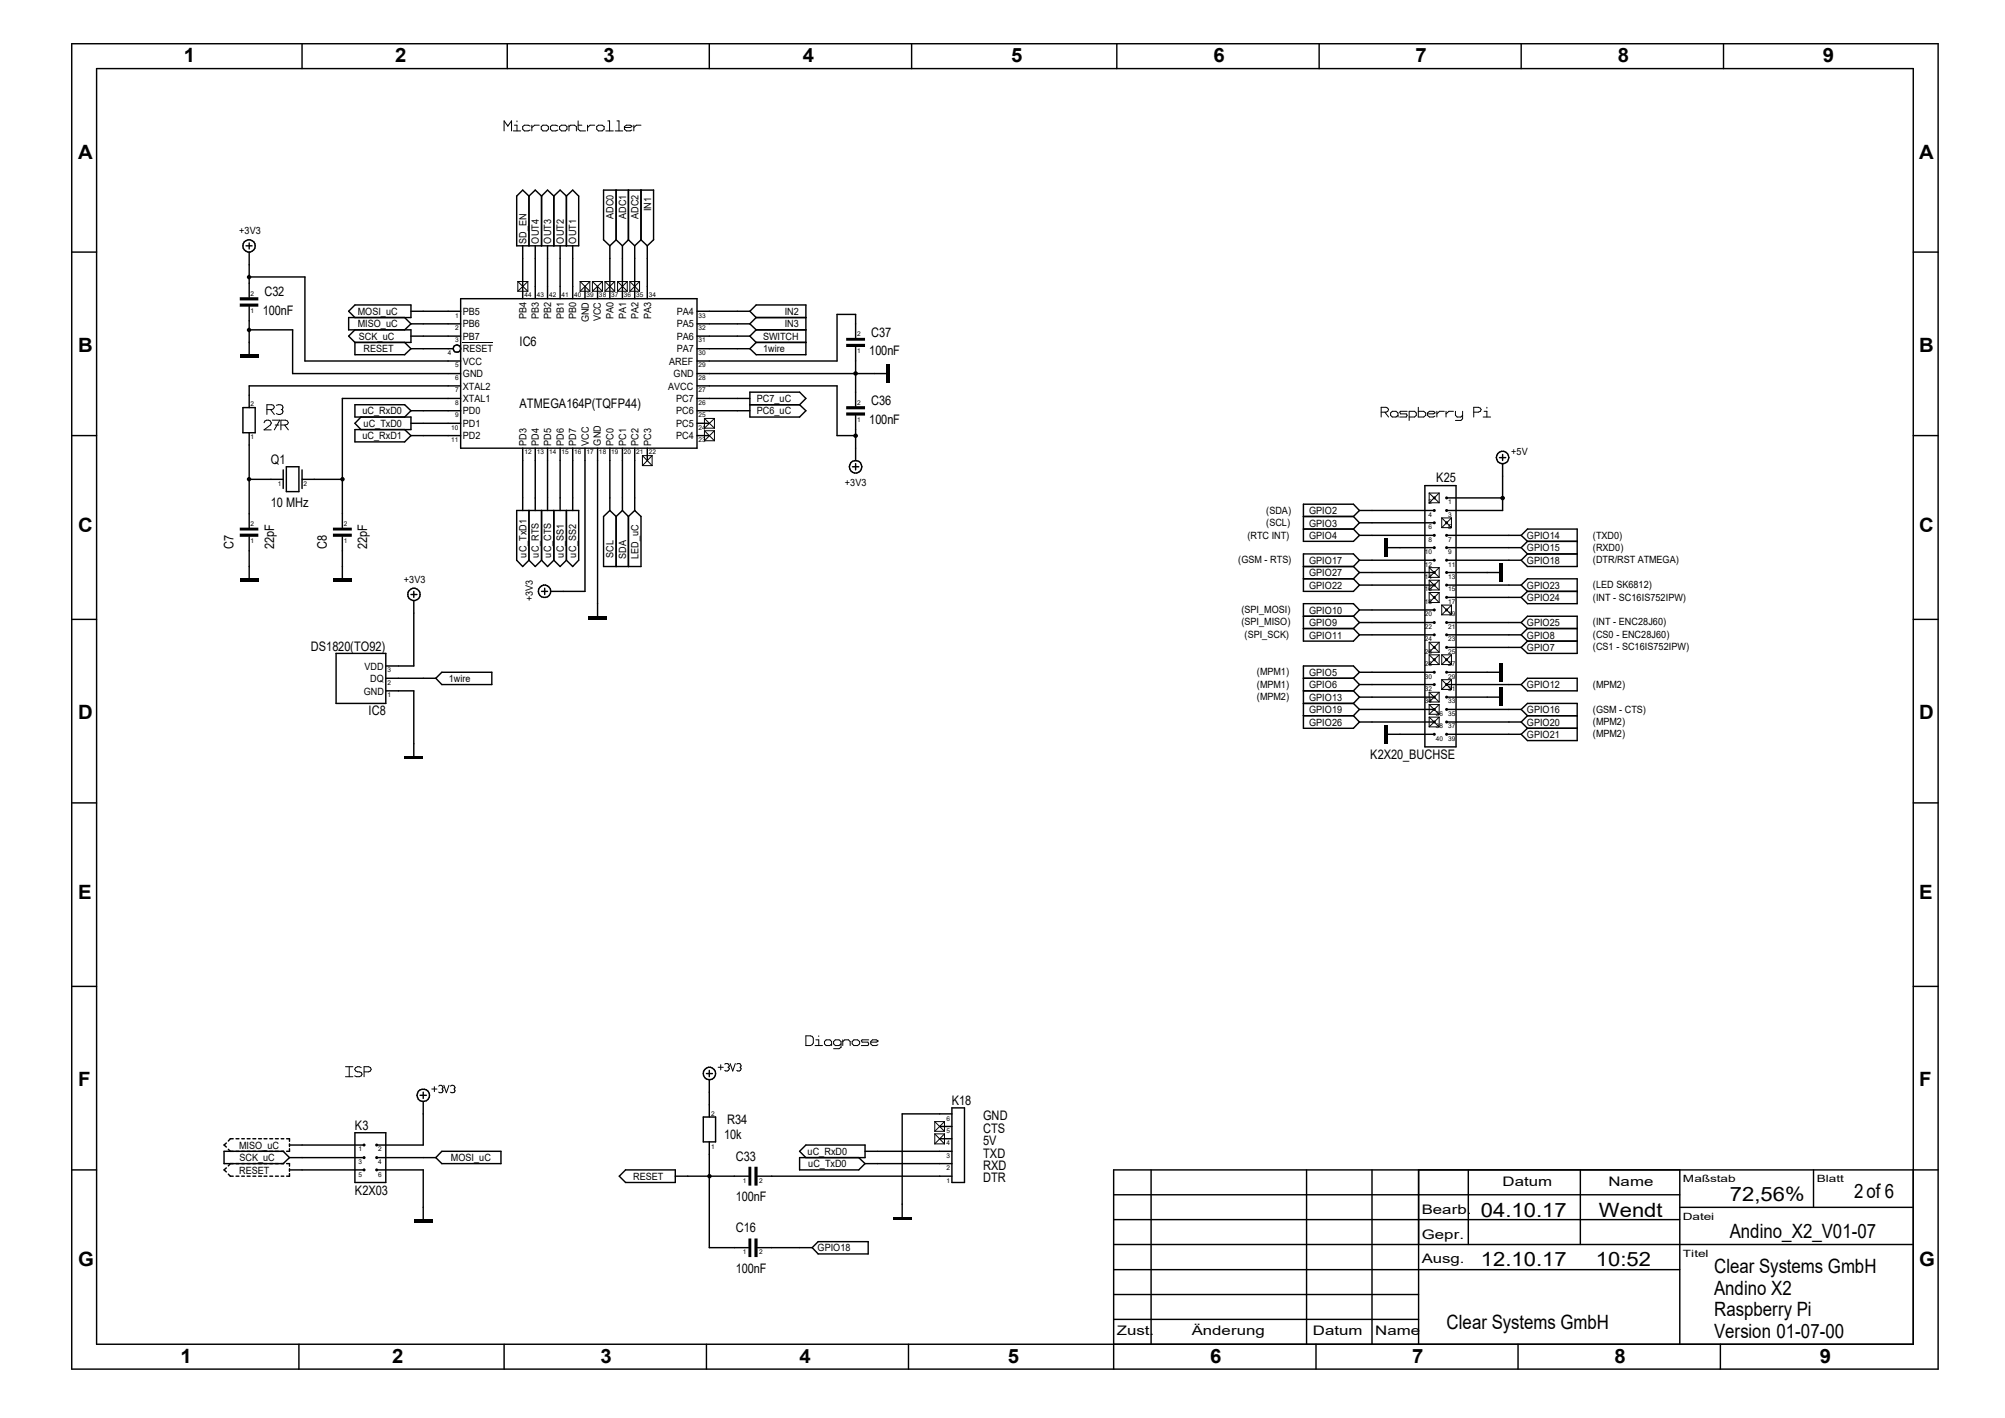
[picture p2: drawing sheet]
<svg xmlns="http://www.w3.org/2000/svg" width="297mm" height="210mm" viewBox="0 0 297 210" stroke-linecap="round" stroke-linejoin="round" font-family="sans-serif">
<g fill="none" stroke="#000" stroke-width=".15">
<path d="M75.2 18.7l-.5-.8v1.5M75.2 18.5v.2M75.2 18.7l.6-.8v1.5M76 19.4h1.1M76.2 18.5h.4v.9M76.6 17.9v.1M78.5 18.7l-.3-.2h-.5l-.3 .3v.3l.3 .3h.5l.3-.1M78.8 18.5v.9M79.9 18.5h-.7l-.4 .4M80.2 18.8l.2-.3h.6l.2 .3v.3l-.2 .3h-.6l-.2-.3zM82.6 18.7l-.3-.2h-.5l-.3 .3v.3l.3 .3h.5l.3-.1M82.9 18.8l.3-.3h.5l.3 .3v.3l-.3 .3h-.5l-.3-.3z"/>
<path d="M84.3 18.8l.2-.3h.6l.3 .3v.6M84.3 18.5v.9M85.6 17.9v1.2l.3 .3h.8M85.6 18.5h.6M87 18.5v.9M88.1 18.5h-.7l-.4 .4M88.4 18.8l.2-.3h.6l.3 .3v.3l-.3 .3h-.6l-.2-.3zM89.7 19.4h1.1M90 17.9h.3v1.5M91.1 19.4h1.1M91.4 17.9h.3v1.5M92.5 18.9h.8l.3-.1-.3-.3h-.5l-.3 .3v.3l.3 .3h.5l.3-.1"/>
<path d="M93.9 18.5v.9M95 18.5h-.7l-.4 .4M68.6 50.8h4.4M76.7 43.1h1.5M76.7 41.7h1.5M76.7 41.7l1.5 1.4M76.7 41.7v1.4M78.2 41.7l-1.5 1.4M78.2 41.7v1.4M85.9 43.1h1.5M85.9 41.7h1.5M85.9 41.7l1.5 1.4"/>
<path d="M85.9 41.7v1.4M87.4 41.7l-1.5 1.4M87.4 41.7v1.4M87.8 41.7l1.4 1.4M87.8 43.1h1.4M87.8 41.7v1.4M87.8 41.7h1.4M89.2 41.7l-1.4 1.4M89.2 41.7v1.4M89.6 43.1h1.5M89.6 41.7h1.5M89.6 41.7l1.5 1.4"/>
<path d="M89.6 41.7v1.4M91.1 41.7l-1.5 1.4M91.1 41.7v1.4M91.5 43.1h1.4M91.5 41.7h1.4M91.5 41.7l1.4 1.4M91.5 41.7v1.4M92.9 41.7l-1.4 1.4M92.9 41.7v1.4M93.3 43.1h1.4M93.3 41.7h1.4M93.3 41.7l1.4 1.4"/>
<path d="M93.3 41.7v1.4M94.7 41.7l-1.4 1.4M94.7 41.7v1.4M39.1 62.6a.54 .54 0 0 1 .6-.4 .54 .54 0 0 1 .5 .5l-.2 .2-.9 .8h1.1M39.5 60.7h.8l.2-.2 .1-.2-.1-.3-.2-.1h-.8v1.5M40.1 60.7l.5 .7M40.3 62.2h1.1l-.8 1.5M40.8 62.9h.5M40.9 60a.68 .68 0 0 1 1 .3l-.1 .4M41.6 62.9h.7l.3-.1 .1-.2-.1-.2-.3-.2h-.7v1.5M41.7 60.7h.1M41.8 60.7l.1 .3a.61 .61 0 0 1-1 .3"/>
<path d="M42.2 62.9l.5 .8M95.2 67.5l1.4 1.5M95.2 69h1.4M95.2 67.5v1.5M95.2 67.5h1.4M96.6 67.5l-1.4 1.5M96.6 67.5v1.5M104.4 63.8l1.4 1.5M104.4 65.3h1.4M104.4 62v1.4M104.4 63.8v1.5M104.4 63.8h1.4"/>
<path d="M104.4 62l1.4 1.4M104.4 63.4h1.4M104.4 62h1.4M105.8 63.8l-1.4 1.5M105.8 62v1.4M105.8 63.8v1.5M105.8 62l-1.4 1.4M204.6 61h.7l.3-.1 .1-.2-.4-.4h-.7v1.5M205.1 61l.6 .8M207.1 61.5l-.3 .3h-.6l-.2-.3v-.3l.2-.3h.6l.3 .3v.6M208.4 60.9h-.9l-.2 .1 .2 .3h.8l.1 .2-.1 .3h-1M208.7 61.8h.8l.3-.3v-.3l-.3-.3h-.8v1.4"/>
<path d="M210.1 60.3v1.5h.8l.3-.3v-.3l-.3-.3h-.8M211.5 61.3h.8l.3-.1v-.2l-.3-.1h-.5l-.3 .3v.3l.3 .3h.5l.3-.2M211.7 73v1.5M211.7 73l1.5 1.5M211.7 74.5h1.5M211.7 73h1.5M212.9 60.9v.9M213.2 73v1.5M213.2 73l-1.5 1.5M213.6 76.7v1.4M213.6 76.7l1.4 1.4M213.6 78.1h1.4"/>
<path d="M213.6 76.7h1.4M214 60.9h-.8l-.3 .4M214.2 60.9v.9M215 76.7v1.4M215 76.7l-1.4 1.4M215.3 60.9h-.7l-.4 .4M215.6 60.9v.6l.3 .3h.5l.3-.3M216.7 60.9v1.1l-.3 .3h-.8M218.3 61h.7l.3-.1 .1-.2-.1-.2-.3-.2h-.7v1.5M219.7 61.8h1.1M219.8 60.9h.5v.9M220.3 60.3v.2"/>
<path d="M211.7 97l1.5 1.4M211.7 98.4h1.5M211.7 84.1v1.4M211.7 85.9v1.5M211.7 87.8v1.4M211.7 95.1v1.5M211.7 97v1.4M211.7 97h1.5M211.7 95.1l1.5 1.5M211.7 96.6h1.5M211.7 95.1h1.5M211.7 87.8l1.5 1.4"/>
<path d="M211.7 89.2h1.5M211.7 87.8h1.5M211.7 84.1l1.5 1.4M211.7 85.5h1.5M211.7 84.1h1.5M211.7 85.9l1.5 1.5M211.7 87.4h1.5M211.7 85.9h1.5M213.2 97l-1.5 1.4M213.2 84.1v1.4M213.2 85.9v1.5M213.2 87.8v1.4"/>
<path d="M213.2 95.1v1.5M213.2 97v1.4M213.2 95.1l-1.5 1.5M213.2 87.8l-1.5 1.4M213.2 84.1l-1.5 1.4M213.2 85.9l-1.5 1.5M213.6 98.4h1.4M213.6 97h1.4M213.6 97l1.4 1.4M213.6 89.6v1.5M213.6 97v1.4M213.6 89.6l1.4 1.5"/>
<path d="M213.6 91.1h1.4M213.6 89.6h1.4M215 97l-1.4 1.4M215 89.6v1.5M215 97v1.4M215 89.6l-1.4 1.5M211.7 102.5v1.5M211.7 104.4v1.4M211.7 106.2v1.5M211.7 102.5l1.5 1.5M211.7 104h1.5M211.7 102.5h1.5"/>
<path d="M211.7 104.4l1.5 1.4M211.7 105.8h1.5M211.7 104.4h1.5M211.7 106.2l1.5 1.5M211.7 107.7h1.5M211.7 106.2h1.5M213.2 102.5v1.5M213.2 104.4v1.4M213.2 106.2v1.5M213.2 102.5l-1.5 1.5M213.2 104.4l-1.5 1.4M213.2 106.2l-1.5 1.5"/>
<path d="M213.6 100.7v1.4M213.6 100.7l1.4 1.4M213.6 102.1h1.4M213.6 100.7h1.4M215 100.7v1.4M215 100.7l-1.4 1.4M51.2 159.5h1.1M51.2 158h1.1M51.7 158v1.5M53.5 158.1a.61 .61 0 0 0-1 .3l.2 .2 .3 .1 .5 .1 .1 .3a.71 .71 0 0 1-1.1 .2M53.9 158.7h.7l.3-.1 .1-.2-.1-.3-.3-.1h-.7v1.5M106.4 158.1h.7"/>
<path d="M106.8 157.7v.8M107.4 157.6a.41 .41 0 0 1 .4-.1 .41 .41 0 0 1 .2 .4l-.1 .2M107.8 158.1h.1M107.9 158.1l.1 .2a.42 .42 0 0 1-.6 .2M108.2 157.5l.3 1.1 .4-1.1M109.1 157.6a.38 .38 0 0 1 .5-.1 .38 .38 0 0 1 .2 .4l-.1 .2M109.6 158.1h.1M109.7 158.1l.1 .2a.38 .38 0 0 1-.7 .2M119.4 153.4l.9 .1 .2 .3v.7l-.2 .2-.2 .2h-.7zM120.7 154.9h1.1M120.9 154h.4v.9M121.3 153.4v.1"/>
<path d="M123.2 154.6l-.3 .3h-.5l-.3-.3v-.3l.3-.3h.5l.3 .3v.6M124.6 154.6l-.3 .3h-.6l-.2-.3v-.3l.2-.3h.6l.3 .3v.8l-.3 .2h-.8M124.8 154.3l.3-.3h.6l.2 .3v.6M124.8 154v.9M126.2 154.3l.3-.3h.5l.3 .3v.3l-.3 .3h-.5l-.3-.3zM128.7 154h-1l-.1 .1 .1 .2h.9l.1 .3-.1 .3h-1M129 154.3h1v-.2l-.2-.1h-.6l-.2 .3v.3l.2 .3h.6l.2-.2M64 161.3h.7M64.3 161v.7M65 160.9l.2-.2a.38 .38 0 0 1 .4 .4l-.1 .2M65.4 161.3h.1M65.5 161.3l.1 .3a.39 .39 0 0 1-.6 .2"/>
<path d="M65.7 160.7l.4 1.1 .4-1.1M66.7 160.9l.2-.2 .4 .2 .1 .1-.1 .3M67.2 161.3h.1M67.3 161.3l.1 .3a.44 .44 0 0 1-.7 .2M138.5 166.1l1.4 1.5M138.5 167.6h1.4M138.5 166.1v1.5M138.5 167.9v1.5M138.5 166.1h1.4M138.5 167.9l1.4 1.5M138.5 169.4h1.4M138.5 167.9h1.4"/>
<path d="M139.9 166.1l-1.4 1.5M139.9 166.1v1.5M139.9 167.9v1.5M139.9 167.9l-1.4 1.5"/>
</g>
<g fill="#000">
<path d="M35.5 44h2.8v.5h-2.8zM35.5 45h2.8v.4h-2.8z" fill-rule="evenodd"/>
<path d="M35.5 52.5h2.8v.5h-2.8z" fill-rule="evenodd"/>
<path d="M125.3 50h2.8v.5h-2.8zM125.3 50.9h2.8v.5h-2.8z" fill-rule="evenodd"/>
<path d="M131.4 53.9h.4v2.8h-.4z" fill-rule="evenodd"/>
<path d="M35.5 78.1h2.8v.5h-2.8zM35.5 79h2.8v.5h-2.8z" fill-rule="evenodd"/>
<path d="M49.3 78.1h2.8v.5h-2.8zM49.3 79h2.8v.5h-2.8z" fill-rule="evenodd"/>
<path d="M125.3 60.2h2.8v.4h-2.8zM125.3 61.1h2.8v.5h-2.8z" fill-rule="evenodd"/>
<path d="M205.1 79.8h.4v2.7h-.4z" fill-rule="evenodd"/>
<path d="M35.5 85.7h2.8v.5h-2.8z" fill-rule="evenodd"/>
<path d="M49.3 85.7h2.8v.5h-2.8z" fill-rule="evenodd"/>
<path d="M87.1 91.3h2.8v.4h-2.8z" fill-rule="evenodd"/>
<path d="M222.1 83.4h.5v2.8h-.5z" fill-rule="evenodd"/>
<path d="M205.1 107.4h.4v2.8h-.4z" fill-rule="evenodd"/>
<path d="M222.1 101.9h.5v2.7h-.5z" fill-rule="evenodd"/>
<path d="M222.1 98.2h.5v2.7h-.5z" fill-rule="evenodd"/>
<path d="M111.8 172.8h.4v2.8h-.4zM110.9 172.8h.4v2.8h-.4z" fill-rule="evenodd"/>
<path d="M61.3 180.6h2.8v.5h-2.8z" fill-rule="evenodd"/>
<path d="M111.8 183.4h.4v2.8h-.4zM110.9 183.4h.4v2.8h-.4z" fill-rule="evenodd"/>
<circle cx="36.9" cy="48.9" r=".33"/>
<circle cx="36.9" cy="41" r=".33"/>
<circle cx="126.8" cy="55.3" r=".34"/>
<circle cx="36.9" cy="71" r=".33"/>
<circle cx="50.7" cy="71" r=".33"/>
<circle cx="126.8" cy="64.5" r=".34"/>
<circle cx="212.5" cy="75.6" r=".22"/>
<circle cx="212.5" cy="79.3" r=".22"/>
<circle cx="212.5" cy="77.4" r=".22"/>
<circle cx="212.5" cy="73.7" r=".22"/>
<circle cx="214.3" cy="73.7" r=".22"/>
<circle cx="214.3" cy="75.6" r=".22"/>
<circle cx="214.3" cy="79.3" r=".22"/>
<circle cx="214.3" cy="77.4" r=".22"/>
<circle cx="222.6" cy="73.8" r=".34"/>
<circle cx="212.5" cy="92.2" r=".22"/>
<circle cx="212.5" cy="99.6" r=".22"/>
<circle cx="212.5" cy="88.5" r=".22"/>
<circle cx="212.5" cy="97.7" r=".22"/>
<circle cx="212.5" cy="94" r=".22"/>
<circle cx="212.5" cy="86.7" r=".22"/>
<circle cx="212.5" cy="84.8" r=".22"/>
<circle cx="212.5" cy="95.9" r=".22"/>
<circle cx="212.5" cy="83" r=".22"/>
<circle cx="212.5" cy="90.3" r=".22"/>
<circle cx="212.5" cy="81.1" r=".22"/>
<circle cx="214.3" cy="94" r=".22"/>
<circle cx="214.3" cy="84.8" r=".22"/>
<circle cx="214.3" cy="99.6" r=".22"/>
<circle cx="214.3" cy="97.7" r=".22"/>
<circle cx="214.3" cy="92.2" r=".22"/>
<circle cx="214.3" cy="86.7" r=".22"/>
<circle cx="214.3" cy="95.9" r=".22"/>
<circle cx="214.3" cy="81.1" r=".22"/>
<circle cx="214.3" cy="90.3" r=".22"/>
<circle cx="214.3" cy="88.5" r=".22"/>
<circle cx="214.3" cy="83" r=".22"/>
<circle cx="212.5" cy="106.9" r=".22"/>
<circle cx="212.5" cy="108.8" r=".22"/>
<circle cx="212.5" cy="105.1" r=".22"/>
<circle cx="212.5" cy="101.4" r=".22"/>
<circle cx="212.5" cy="103.3" r=".22"/>
<circle cx="214.3" cy="108.8" r=".22"/>
<circle cx="214.3" cy="103.3" r=".22"/>
<circle cx="214.3" cy="101.4" r=".22"/>
<circle cx="214.3" cy="105.1" r=".22"/>
<circle cx="214.3" cy="106.9" r=".22"/>
<circle cx="53.9" cy="173.3" r=".22"/>
<circle cx="53.9" cy="169.6" r=".22"/>
<circle cx="53.9" cy="171.5" r=".22"/>
<circle cx="55.8" cy="173.3" r=".22"/>
<circle cx="55.8" cy="169.6" r=".22"/>
<circle cx="55.8" cy="171.5" r=".22"/>
<circle cx="105.1" cy="174.2" r=".33"/>
</g>
<g fill="none" stroke="#000" stroke-width=".21">
<path d="M10.6 6.5h276.5v196.3h-276.5zM14.3 10.2h269.1v188.9h-269.1zM44.7 6.5v3.7M75.1 6.5v3.7M105.1 6.5v3.7M135 6.5v3.7M165.4 6.5v3.7M195.4 6.5v3.7M225.3 6.5v3.7M255.3 6.5v3.7M10.6 37.3h3.7M36.4 36.4h.9"/>
<path d="M36.9 36v.9M36.9 37.3v6.7M77.4 36.4v7.8M78.4 29l-1-.8-.9 .8v7.4h9.2v-7.4l-.9-.8-.9 .8M78.4 29v7.4M78.4 29l.9-.8 .9 .8M79.3 36.4v7.8M80.2 29v7.4M80.2 29l.9-.8 .9 .8M81.1 36.4v7.8M82 29v7.4M82 29l1-.8 .9 .8"/>
<path d="M83 36.4v7.8M83.9 29v7.4M84.8 36.4v7.8M90.3 36.4l-.9-.9v-7.3h7.4v7.3l-.9 .9M90.3 36.4v7.8M91.3 35.5l.9 .9M91.3 28.2v7.3M91.3 35.5l-1 .9M92.2 36.4v7.8M93.1 28.2v7.3M93.1 35.5l.9 .9M93.1 35.5l-.9 .9"/>
<path d="M94 36.4v7.8M95 28.2v7.3M95 35.5l-1 .9M95 35.5l.9 .9M95.9 36.4v7.8M283.4 37.3h3.7M36.9 48.9h6.4v6.4h24.9M36.9 45.4v7.1M36.9 41h8.3v12.5h23M52.6 50.7v1.8h7.3l1-.9M52.6 47l-1-.9 1-.9h8.3v1.8h-9.3v1.9h9.3v1.8h-8.3M52.6 48.9l-1 .9 1 .9"/>
<path d="M59.9 47l1 1M59.9 50.7l1 .9M60.9 51.6h6.2M60.9 49.8h7.3M60.9 48h7.3M60.9 46.1h7.3M60.9 48l-1 .9M68.2 59h-17.5v19.1M68.2 57.1h-31.3v3.3M68.2 44.2h35.1v22.2h-35.1zM86.7 42.4v1.8M88.5 42.4v1.8"/>
<path d="M103.3 51.6h7.8M103.3 59h7.8M103.3 49.8h7.8M103.3 48h7.8M103.3 57.1h20.7v7.4h2.7M103.3 55.3h28.1M103.3 46.1h7.8M111.1 46.1l.9-.9h7.4v7.3h-7.4l-.9-.9M111.1 58.1h7.3l1 .9-1 .9 1 .9-1 1h-7.3zM111.1 59.9h7.3M111.1 49.8l.9 .9M111.1 48l.9 .9"/>
<path d="M111.1 46.1l.9 .9M112 50.7l-.9 .9M112 50.7h7.4M112 48.9l-.9 .9M112 48.9h7.4M112 47l-.9 1M112 47h7.4M126.7 50v-3.4h-2.7v6.9h-20.7M126.7 51.4v8.8M10.6 64.5h3.7M36 60.4h1.8v3.7h-1.8zM36.9 64.1v14"/>
<path d="M36.9 79.5v6.2M36.9 71h5.1M42 69.6v2.7M42.4 69.1h1.9v3.7h-1.9zM44.7 71h6M44.7 69.6v2.7M50.7 79.5v6.2M53.5 61.8l-.9 .9 .9 .9M59.9 63.6l1 .9M60.9 60.8l-1-.9h-7.3v1.9h8.3v1.8h-8.3v1.8h7.3l1-.9M60.9 60.8h7.3M60.9 64.5h7.3"/>
<path d="M60.9 62.7h7.3M60.9 60.8l-1 1M77.4 66.4v9.2M78.4 75.6v7.4M79.3 66.4v9.2M80.2 75.6v7.4M81.1 66.4v9.2M82 75.6v7.4M83 66.4v9.2M83.9 75.6v7.4M84.8 66.4v9.2M86.7 66.4v21.2h-5.1"/>
<path d="M88.5 66.4v24.9M90.3 75.6l-.9 .9v7.4h5.6v-7.4l-1-.9M90.3 66.4v9.2M90.3 75.6l1 .9M91.3 76.5v7.4M92.2 66.4v9.2M92.2 75.6l.9 .9M92.2 75.6l-.9 .9M93.1 76.5v7.4M94 66.4v9.2M94 75.6l-.9 .9M95.9 66.4v1.8"/>
<path d="M103.3 60.8h7.8M103.3 64.5h1.8M103.3 62.7h1.8M126.3 69.1h.9M126.7 61.6v6.6M126.7 68.7v.9M193.1 78.4h7.4M193.1 76.5h7.4M200.5 78.4l.9 .9M200.5 76.5l.9 .9M201.4 75.6h11.1M201.4 75.6l-.9-.9h-7.4v5.5h7.4l.9-.9"/>
<path d="M201.4 79.3h11.1M201.4 77.4h11.1M201.4 77.4l-.9 1M201.4 75.6l-.9 .9M211.1 71.9h4.6v38.7h-4.6zM214.3 79.3h11M214.3 73.7h8.3M222.1 67.8h1M222.6 68.7v6.9h-8.3M222.6 67.3v.9M225.3 79.3l1-.9h7.3v5.5h-7.3l-1-.9M225.3 79.3l1 .9"/>
<path d="M283.4 64.5h3.7M10.6 91.7h3.7M49.8 96.8h7.3v7.4h-7.3zM60.9 88.1h.9M61.3 87.6v.9M61.3 88.9v9.7h-4.2M78.4 83l-1 .9-.9-.9v-7.4h9.2v7.4l-.9 .9-.9-.9M78.4 83l.9 .9 .9-.9M80.2 83l.9 .9 .9-.9M80.2 87.6h.9M80.7 87.1v1M82 83l1 .9 .9-.9"/>
<path d="M193.1 83.9h7.4M193.1 91.3h7.4M193.1 93.1h7.4M193.1 85.7h7.4M200.5 91.3l.9 .9M200.5 93.1l.9 .9M200.5 85.7l.9 1M200.5 83.9l.9 .9M201.4 99.6h11.1M201.4 99.6l-.9-1h-7.4v9.3h7.4l.9-1M201.4 83l-.9-1h-7.4v5.6h7.4l.9-.9M201.4 86.7h11.1"/>
<path d="M201.4 84.8h11.1M201.4 90.3h11.1M201.4 90.3l-.9 1M201.4 90.3l-.9-.9h-7.4v5.6h7.4l.9-1M201.4 92.2h11.1M201.4 92.2l-.9 .9M201.4 94h11.1M201.4 99.6l-.9 .9M201.4 83h11.1M201.4 84.8l-.9 .9M201.4 83l-.9 .9M205.5 81.1h7"/>
<path d="M214.3 99.6h7.8M214.3 86.7h11M214.3 88.5h11M214.3 81.1h11M214.3 84.8h7.8M214.3 92.2h11M214.3 94h11M214.3 95.9h11M214.3 83h11M225.3 92.2l1-.9h7.3v5.5h-7.3l-1-.9M225.3 86.7l1-1h7.3v3.7h-7.3l-1-.9M225.3 94l1 1"/>
<path d="M225.3 92.2l1 .9M225.3 86.7l1 .9M225.3 81.1l1 .9M226.3 87.6h7.3M226.3 93.1h7.3M226.3 95h7.3M226.3 95l-1 .9M226.3 93.1l-1 .9M226.3 87.6l-1 .9M226.3 82l-1 1M226.3 82h7.3M226.3 80.2l-1 .9"/>
<path d="M226.3 80.2h7.3M283.4 91.7h3.7M10.6 118.9h3.7M57.1 100.5h7.5M57.1 102.3h4.2v9.7M64.6 100.5l.8-.9h7.5v1.8h-7.5zM193.1 100.5h7.4M193.1 102.3h7.4M193.1 104.2h7.4M193.1 106h7.4M200.5 100.5l.9 .9M200.5 102.3l.9 1"/>
<path d="M200.5 104.2l.9 .9M200.5 106l.9 .9M201.4 101.4h11.1M201.4 103.3h11.1M201.4 101.4l-.9 .9M201.4 103.3l-.9 .9M201.4 105.1h11.1M201.4 105.1l-.9 .9M201.4 106.9h11.1M205.5 108.8h7M214.3 101.4h11M214.3 108.8h11"/>
<path d="M214.3 103.3h7.8M214.3 105.1h11M214.3 106.9h11M225.3 101.4l1-.9h7.3v1.8h-7.3zM225.3 105.1l1-.9h7.3v5.5h-7.3l-1-.9M225.3 106.9l1 1M225.3 105.1l1 .9M226.3 106h7.3M226.3 107.9h7.3M226.3 107.9l-1 .9M226.3 106l-1 .9M283.4 118.9h3.7"/>
<path d="M10.6 146.1h3.7M104.6 159h.9M105.1 158.5v1M105.1 159.9v5.5M283.4 146.1h3.7M10.6 173.3h3.7M33.5 169.3l-.3 .3 .3 .3M33.5 173l-.3 .3 .3 .3M33.8 173.9l.3 .3h.4M33.8 170.2l.3 .3M34.1 172.3l-.3 .4M34.5 168.7h-.4l-.3 .3"/>
<path d="M35 174.2h.4M35 168.7h.4M35.8 174.2h.4M35.8 168.7h.4M36.6 174.2h.4M36.6 168.7h.4M37.5 174.2h.4M37.5 168.7h.4M38.3 174.2h.4M38.3 168.7h.4M39.1 174.2h.4M39.1 168.7h.4"/>
<path d="M40 174.2h.4M40 168.7h.4M40.8 174.2h.4M40.8 168.7h.4M41.7 174.2h.3M41.7 168.7h.3M42 170.5l.9 .9M42 170.5h-8.8v1.8h8.8M42.5 172.3h.4v.4M42.5 168.7h.4v.3M42.9 173.8v.4h-.4M42.9 173.3h11"/>
<path d="M42.9 171.4h11M42.9 170.1v.4h-.4M42.9 169.6h11M42.9 169.4v.4M42.9 173.1v.4M42.9 171.4l-.9 .9M52.6 167.8h4.5v7.3h-4.5zM55.8 173.3h6.9v7.3M55.8 171.4h8.8M62.2 162.2h1M62.7 163.2v6.4h-6.9M62.7 161.8v.9"/>
<path d="M65.4 170.5h8.8v1.8h-8.8l-.8-.9zM92.7 173.3h7.3v1.8h-7.3l-1-.9zM100 174.2h10.9M104.2 165.4h1.8v3.7h-1.8zM105.1 169.1v15.7h5.8M112.2 174.2h28.8M119.4 171.4l-1-.9 1-.9h8.7v1.8h-9.7v1.9h8.8l.9-1M127.2 171.4l.9 .9M128.1 172.3h12.9M128.1 170.5h12.9M139.2 166.8h1.8M139.2 168.7h1.8"/>
<path d="M141 164.1h1.9v11h-1.9zM141 165h-7.4v15.2M165 177h83.8M170.5 173.3v25.8M193.5 173.3v25.8M203.2 173.3v25.8M210.1 173.3v25.8M217.5 173.3v11M234.1 173.3v11M248.8 173.3v25.8M248.8 178.8h34.6M268.6 173.3v5.5"/>
<path d="M287.1 173.3h-122.1v29.5M44.3 199.1v3.7M74.7 199.1v3.7M104.6 199.1v3.7M112.2 184.8h8.1M121.2 183.9h7.4v1.8h-7.4l-.9-.9zM134.6 199.1v3.7M165 188h83.8M165 184.3h118.4M165 180.6h83.8M165 195.4h45.1M165 191.7h45.1"/>
<path d="M194.9 199.1v3.7M224.9 199.1v3.7M254.8 199.1v3.7"/>
<circle cx="36.9" cy="36.4" r=".93"/>
<circle cx="67.7" cy="51.6" r=".54"/>
<circle cx="126.7" cy="69.1" r=".93"/>
<circle cx="222.6" cy="67.8" r=".92"/>
<circle cx="61.3" cy="88" r=".92"/>
<circle cx="80.7" cy="87.6" r=".92"/>
<circle cx="105.1" cy="159" r=".92"/>
<circle cx="62.7" cy="162.2" r=".93"/>
</g>
<path d="M59.9 112.2h2.8M132.3 180.4h2.7" fill="none" stroke="#000" stroke-width=".42"/>
<g font-size="2.9">
<text x="27.2" y="9.2">1</text>
<text x="58.5" y="9.2">2</text>
<text x="89.4" y="9.2">3</text>
<text x="118.9" y="9.2">4</text>
<text x="149.8" y="9.2">5</text>
<text x="179.7" y="9.2">6</text>
<text x="209.7" y="9.2">7</text>
<text x="239.6" y="9.2">8</text>
<text x="270" y="9.2">9</text>
<text x="11.6" y="23.5">A</text>
<text x="284.3" y="23.5">A</text>
<text x="11.6" y="52.1">B</text>
<text x="284.3" y="52.1">B</text>
<text x="11.6" y="78.8">C</text>
<text x="284.3" y="78.8">C</text>
<text x="11.6" y="106.5">D</text>
<text x="284.3" y="106.5">D</text>
<text x="11.6" y="133.2">E</text>
<text x="284.3" y="133.2">E</text>
<text x="11.6" y="160.8">F</text>
<text x="284.3" y="160.8">F</text>
<text x="256.2" y="177.9">72,56%</text>
<text x="274.7" y="177.4">2of 6</text>
<text x="219.4" y="180.2">04.10.17</text>
<text x="236.9" y="180.2">Wendt</text>
<text x="256.2" y="183.4">Andino_X2_V01-07</text>
<text x="11.6" y="187.6">G</text>
<text x="219.4" y="187.6">12.10.17</text>
<text x="236.4" y="187.6">10:52</text>
<text x="253.9" y="191.7">Andino X2</text>
<text x="253.9" y="188.5">Clear Systems GmbH</text>
<text x="284.3" y="187.6">G</text>
<text x="214.3" y="196.8">Clear Systems GmbH</text>
<text x="253.9" y="194.9">Raspberry Pi</text>
<text x="26.8" y="201.8">1</text>
<text x="58.1" y="201.8">2</text>
<text x="88.9" y="201.8">3</text>
<text x="118.4" y="201.8">4</text>
<text x="149.3" y="201.8">5</text>
<text x="179.3" y="201.8">6</text>
<text x="209.2" y="201.8">7</text>
<text x="239.2" y="201.8">8</text>
<text x="253.9" y="198.2">Version 01-07-00</text>
<text x="269.6" y="201.8">9</text>
</g>
<g font-size="1.9">
<text x="38.9" y="46.7">100nF</text>
<text x="39.2" y="43.9">C32</text>
<text x="77" y="51.3">IC6</text>
<text x="128.8" y="52.6">100nF</text>
<text x="129" y="49.9">C37</text>
<text x="129" y="60">C36</text>
<text x="77" y="60.4">ATMEGA164P(TQFP44)</text>
<text x="128.8" y="62.8">100nF</text>
<text x="40.1" y="68.7">Q1</text>
<text x="212.8" y="71.5">K25</text>
<text x="40.1" y="75.1">10 MHz</text>
<text x="34.6" y="81.4" transform="rotate(-90 34.6 81.4)">C7</text>
<text x="40.6" y="81.4" transform="rotate(-90 40.6 81.4)">22pF</text>
<text x="48.4" y="81.4" transform="rotate(-90 48.4 81.4)">C8</text>
<text x="54.4" y="81.4" transform="rotate(-90 54.4 81.4)">22pF</text>
<text x="46.1" y="96.4">DS1820(TO92)</text>
<text x="54.6" y="106">IC8</text>
<text x="203" y="112.4">K2X20_BUCHSE</text>
<text x="52.6" y="167.3">K3</text>
<text x="107.7" y="166.5">R34</text>
<text x="141" y="163.7">K18</text>
<text x="145.6" y="167.8">CTS</text>
<text x="145.6" y="165.9">GND</text>
<text x="107.3" y="168.7">10k</text>
<text x="109" y="171.9">C33</text>
<text x="145.6" y="173.3">RXD</text>
<text x="145.6" y="171.5">TXD</text>
<text x="145.6" y="169.6">5V</text>
<text x="52.6" y="177">K2X03</text>
<text x="109" y="177.9">100nF</text>
<text x="145.6" y="175.1">DTR</text>
<text x="210.6" y="179.7">Bearb.</text>
<text x="222.6" y="175.6">Datum</text>
<text x="238.3" y="175.6">Name</text>
<text x="109" y="182.5">C16</text>
<text x="210.6" y="183.4">Gepr.</text>
<text x="109" y="188.5">100nF</text>
<text x="210.6" y="187.1">Ausg.</text>
<text x="165.4" y="197.7">Zust.</text>
<text x="176.5" y="197.7">Änderung</text>
<text x="194.5" y="197.7">Datum</text>
<text x="203.7" y="197.7">Name</text>
</g>
<g font-size="1.5">
<text x="35.4" y="34.7">+3V3</text>
<text x="90.9" y="32.4" transform="rotate(-90 90.9 32.4)">ADC0</text>
<text x="92.8" y="32.4" transform="rotate(-90 92.8 32.4)">ADC1</text>
<text x="94.6" y="32.4" transform="rotate(-90 94.6 32.4)">ADC2</text>
<text x="96.4" y="31.3" transform="rotate(-90 96.4 31.3)">IN1</text>
<text x="78" y="36.1" transform="rotate(-90 78 36.1)">SD_EN</text>
<text x="79.8" y="36.1" transform="rotate(-90 79.8 36.1)">OUT4</text>
<text x="81.7" y="36.1" transform="rotate(-90 81.7 36.1)">OUT3</text>
<text x="83.5" y="36.1" transform="rotate(-90 83.5 36.1)">OUT2</text>
<text x="85.3" y="36.1" transform="rotate(-90 85.3 36.1)">OUT1</text>
<text x="53" y="46.7">MOSI_uC</text>
<text x="68.6" y="46.7">PB5</text>
<text x="78" y="47.3" transform="rotate(-90 78 47.3)">PB4</text>
<text x="79.8" y="47.3" transform="rotate(-90 79.8 47.3)">PB3</text>
<text x="81.7" y="47.3" transform="rotate(-90 81.7 47.3)">PB2</text>
<text x="83.5" y="47.3" transform="rotate(-90 83.5 47.3)">PB1</text>
<text x="85.3" y="47.3" transform="rotate(-90 85.3 47.3)">PB0</text>
<text x="87.2" y="47.8" transform="rotate(-90 87.2 47.8)">GND</text>
<text x="89" y="47.6" transform="rotate(-90 89 47.6)">VCC</text>
<text x="90.9" y="47.3" transform="rotate(-90 90.9 47.3)">PA0</text>
<text x="92.8" y="47.3" transform="rotate(-90 92.8 47.3)">PA1</text>
<text x="94.6" y="47.3" transform="rotate(-90 94.6 47.3)">PA2</text>
<text x="96.4" y="47.3" transform="rotate(-90 96.4 47.3)">PA3</text>
<text x="100.2" y="46.7">PA4</text>
<text x="116.2" y="46.7">IN2</text>
<text x="53" y="48.5">MISO_uC</text>
<text x="53.2" y="50.3">SCK_uC</text>
<text x="53.8" y="52.2">RESET</text>
<text x="68.6" y="52.2">RESET</text>
<text x="68.6" y="50.3">PB7</text>
<text x="68.6" y="48.5">PB6</text>
<text x="100.2" y="52.2">PA7</text>
<text x="100.2" y="50.3">PA6</text>
<text x="100.2" y="48.5">PA5</text>
<text x="113" y="52.2">1wire</text>
<text x="113" y="50.3">SWITCH</text>
<text x="116.2" y="48.5">IN3</text>
<text x="68.6" y="59.6">XTAL1</text>
<text x="68.6" y="57.7">XTAL2</text>
<text x="68.6" y="55.9">GND</text>
<text x="68.6" y="54">VCC</text>
<text x="99" y="57.7">AVCC</text>
<text x="99.1" y="54">AREF</text>
<text x="99.8" y="55.9">GND</text>
<text x="100.2" y="59.6">PC7</text>
<text x="112.1" y="59.6">PC7_uC</text>
<text x="53.7" y="65.1">uC_RxD1</text>
<text x="53.7" y="61.4">uC_RxD0</text>
<text x="53.8" y="63.2">uC_TxD0</text>
<text x="68.6" y="65.1">PD2</text>
<text x="68.6" y="63.2">PD1</text>
<text x="68.6" y="61.4">PD0</text>
<text x="78" y="66" transform="rotate(-90 78 66)">PD3</text>
<text x="79.8" y="66" transform="rotate(-90 79.8 66)">PD4</text>
<text x="81.7" y="66" transform="rotate(-90 81.7 66)">PD5</text>
<text x="83.5" y="66" transform="rotate(-90 83.5 66)">PD6</text>
<text x="85.3" y="66" transform="rotate(-90 85.3 66)">PD7</text>
<text x="87.2" y="66" transform="rotate(-90 87.2 66)">VCC</text>
<text x="89" y="66" transform="rotate(-90 89 66)">GND</text>
<text x="90.9" y="66" transform="rotate(-90 90.9 66)">PC0</text>
<text x="92.8" y="66" transform="rotate(-90 92.8 66)">PC1</text>
<text x="94.6" y="66" transform="rotate(-90 94.6 66)">PC2</text>
<text x="96.4" y="66" transform="rotate(-90 96.4 66)">PC3</text>
<text x="100.2" y="65.1">PC4</text>
<text x="100.2" y="63.2">PC5</text>
<text x="100.2" y="61.4">PC6</text>
<text x="112.1" y="61.4">PC6_uC</text>
<text x="223.9" y="67.4">+5V</text>
<text x="125.1" y="72">+3V3</text>
<text x="187.6" y="76.1">(SDA)</text>
<text x="187.6" y="77.9">(SCL)</text>
<text x="193.9" y="78">GPIO3</text>
<text x="193.9" y="76.2">GPIO2</text>
<text x="78" y="82.6" transform="rotate(-90 78 82.6)">uC_TxD1</text>
<text x="79.8" y="82.6" transform="rotate(-90 79.8 82.6)">uC_RTS</text>
<text x="81.7" y="82.6" transform="rotate(-90 81.7 82.6)">uC_CTS</text>
<text x="83.5" y="82.6" transform="rotate(-90 83.5 82.6)">uC_SS1</text>
<text x="85.3" y="82.6" transform="rotate(-90 85.3 82.6)">uC_SS2</text>
<text x="90.9" y="82.6" transform="rotate(-90 90.9 82.6)">SCL</text>
<text x="92.8" y="82.8" transform="rotate(-90 92.8 82.8)">SDA</text>
<text x="94.6" y="82.8" transform="rotate(-90 94.6 82.8)">LED_uC</text>
<text x="183.4" y="83.4">(GSM - RTS)</text>
<text x="184.8" y="79.8">(RTC INT)</text>
<text x="193.9" y="83.5">GPIO17</text>
<text x="193.9" y="79.8">GPIO4</text>
<text x="226.2" y="83.5">GPIO18</text>
<text x="226.2" y="81.7">GPIO15</text>
<text x="226.2" y="79.8">GPIO14</text>
<text x="236" y="83.4">(DTR/RST ATMEGA)</text>
<text x="236" y="79.8">(TXD0)</text>
<text x="236" y="81.6">(RXD0)</text>
<text x="59.8" y="86.3">+3V3</text>
<text x="78.9" y="89.1" transform="rotate(-90 78.9 89.1)">+3V3</text>
<text x="193.9" y="87.2">GPIO22</text>
<text x="193.9" y="85.3">GPIO27</text>
<text x="226.2" y="89">GPIO24</text>
<text x="226.2" y="87.2">GPIO23</text>
<text x="236" y="87.1">(LED SK6812)</text>
<text x="236" y="88.9">(INT - SC16IS752IPW)</text>
<text x="183.9" y="92.6">(SPI_MISO)</text>
<text x="183.9" y="90.8">(SPI_MOSI)</text>
<text x="184.4" y="94.5">(SPI_SCK)</text>
<text x="193.9" y="90.9">GPIO10</text>
<text x="193.9" y="92.7">GPIO9</text>
<text x="193.9" y="94.6">GPIO11</text>
<text x="226.2" y="94.6">GPIO8</text>
<text x="226.2" y="92.7">GPIO25</text>
<text x="236" y="92.6">(INT - ENC28J60)</text>
<text x="236" y="94.5">(CS0 - ENC28J60)</text>
<text x="54" y="99.2">VDD</text>
<text x="54.8" y="101">DQ</text>
<text x="66.5" y="101">1wire</text>
<text x="186.2" y="101.9">(MPM1)</text>
<text x="186.2" y="100">(MPM1)</text>
<text x="193.9" y="100.1">GPIO5</text>
<text x="193.9" y="101.9">GPIO6</text>
<text x="226.2" y="101.9">GPIO12</text>
<text x="226.2" y="96.4">GPIO7</text>
<text x="236" y="96.3">(CS1 - SC16IS752IPW)</text>
<text x="236" y="101.9">(MPM2)</text>
<text x="53.9" y="102.9">GND</text>
<text x="186.2" y="103.7">(MPM2)</text>
<text x="193.9" y="103.8">GPIO13</text>
<text x="193.9" y="105.6">GPIO19</text>
<text x="193.9" y="107.5">GPIO26</text>
<text x="226.2" y="107.5">GPIO20</text>
<text x="226.2" y="105.6">GPIO16</text>
<text x="236" y="105.5">(GSM - CTS)</text>
<text x="236" y="107.4">(MPM2)</text>
<text x="226.2" y="109.3">GPIO21</text>
<text x="236" y="109.2">(MPM2)</text>
<text x="35.4" y="170.1">MISO_uC</text>
<text x="35.4" y="173.8">RESET</text>
<text x="35.5" y="172">SCK_uC</text>
<text x="66.8" y="172">MOSI_uC</text>
<text x="119.6" y="171.1">uC_RxD0</text>
<text x="119.7" y="172.9">uC_TxD0</text>
<text x="93.8" y="174.8">RESET</text>
<text x="249.3" y="175.1">Maßstab</text>
<text x="269.1" y="175.1">Blatt</text>
<text x="121.1" y="185.3">GPIO18</text>
<text x="249.3" y="180.6">Datei</text>
<text x="249.3" y="186.2">Titel</text>
</g>
<g font-size="1">
<text x="37.1" y="43.8">2</text>
<text x="37.1" y="46.4">1</text>
<text x="67.4" y="47">1</text>
<text x="77.7" y="44">44</text>
<text x="79.5" y="44">43</text>
<text x="81.4" y="44">42</text>
<text x="83.2" y="44">41</text>
<text x="85" y="44">40</text>
<text x="86.9" y="44">39</text>
<text x="88.7" y="44">38</text>
<text x="90.6" y="44">37</text>
<text x="92.4" y="44">36</text>
<text x="94.2" y="44">35</text>
<text x="96.1" y="44">34</text>
<text x="103.5" y="47">33</text>
<text x="66.3" y="52.6">4</text>
<text x="67.4" y="50.7">3</text>
<text x="67.4" y="48.9">2</text>
<text x="103.5" y="52.6">30</text>
<text x="103.5" y="50.7">31</text>
<text x="103.5" y="48.9">32</text>
<text x="127" y="49.8">2</text>
<text x="127" y="52.3">1</text>
<text x="67.4" y="59.9">8</text>
<text x="67.4" y="58.1">7</text>
<text x="67.4" y="56.3">6</text>
<text x="67.4" y="54.4">5</text>
<text x="103.5" y="59.9">26</text>
<text x="103.5" y="58.1">27</text>
<text x="103.5" y="56.3">28</text>
<text x="103.5" y="54.4">29</text>
<text x="127" y="59.9">2</text>
<text x="37.1" y="60.2">2</text>
<text x="37.1" y="65">1</text>
<text x="66.8" y="65.5">11</text>
<text x="66.8" y="63.6">10</text>
<text x="67.4" y="61.8">9</text>
<text x="103.5" y="65.5">23</text>
<text x="103.5" y="63.6">24</text>
<text x="103.5" y="61.8">25</text>
<text x="127" y="62.5">1</text>
<text x="41.1" y="71.9">1</text>
<text x="45" y="71.9">2</text>
<text x="77.7" y="67.3">12</text>
<text x="79.5" y="67.3">13</text>
<text x="81.4" y="67.3">14</text>
<text x="83.2" y="67.3">15</text>
<text x="85" y="67.3">16</text>
<text x="86.9" y="67.3">17</text>
<text x="88.7" y="67.3">18</text>
<text x="90.6" y="67.3">19</text>
<text x="92.4" y="67.3">20</text>
<text x="94.2" y="67.3">21</text>
<text x="96.1" y="67.3">22</text>
<text x="37.1" y="77.9">2</text>
<text x="50.9" y="77.9">2</text>
<text x="211.6" y="76.5">4</text>
<text x="211.6" y="74.7">2</text>
<text x="214.5" y="74.7">1</text>
<text x="214.5" y="76.5">3</text>
<text x="37.1" y="80.4">1</text>
<text x="50.9" y="80.4">1</text>
<text x="211.1" y="83.9">12</text>
<text x="211.1" y="82.1">10</text>
<text x="211.6" y="80.2">8</text>
<text x="211.6" y="78.4">6</text>
<text x="214.5" y="83.9">11</text>
<text x="214.5" y="82.1">9</text>
<text x="214.5" y="80.2">7</text>
<text x="214.5" y="78.4">5</text>
<text x="211.1" y="89.5">18</text>
<text x="211.1" y="87.6">16</text>
<text x="211.1" y="85.8">14</text>
<text x="214.5" y="89.5">17</text>
<text x="214.5" y="87.6">15</text>
<text x="214.5" y="85.8">13</text>
<text x="211.1" y="95">24</text>
<text x="211.1" y="93.1">22</text>
<text x="211.1" y="91.3">20</text>
<text x="214.5" y="95">23</text>
<text x="214.5" y="93.1">21</text>
<text x="214.5" y="91.3">19</text>
<text x="57.4" y="99.6">3</text>
<text x="57.4" y="101.4">2</text>
<text x="211.1" y="100.5">30</text>
<text x="211.1" y="98.6">28</text>
<text x="211.1" y="96.8">26</text>
<text x="214.5" y="100.5">29</text>
<text x="214.5" y="98.6">27</text>
<text x="214.5" y="96.8">25</text>
<text x="57.4" y="103.3">1</text>
<text x="211.1" y="104.2">34</text>
<text x="211.1" y="102.3">32</text>
<text x="212.7" y="107.9">38</text>
<text x="212.7" y="106">36</text>
<text x="214.5" y="107.9">37</text>
<text x="214.5" y="106">35</text>
<text x="214.5" y="104.2">33</text>
<text x="214.5" y="102.3">31</text>
<text x="212.7" y="109.7">40</text>
<text x="214.5" y="109.7">39</text>
<text x="105.3" y="165.2">2</text>
<text x="140.2" y="167.8">5</text>
<text x="140.2" y="166">6</text>
<text x="53.1" y="170.5">1</text>
<text x="53.1" y="172.4">3</text>
<text x="56" y="172.4">4</text>
<text x="56" y="170.5">2</text>
<text x="105.3" y="170.1">1</text>
<text x="140.2" y="173.3">2</text>
<text x="140.2" y="169.6">4</text>
<text x="140.2" y="171.5">3</text>
<text x="53.1" y="174.3">5</text>
<text x="56" y="174.3">6</text>
<text x="110" y="175.1">1</text>
<text x="112.4" y="175.1">2</text>
<text x="140.2" y="175.1">1</text>
<text x="110" y="185.8">1</text>
<text x="112.4" y="185.8">2</text>
</g>
</svg>
